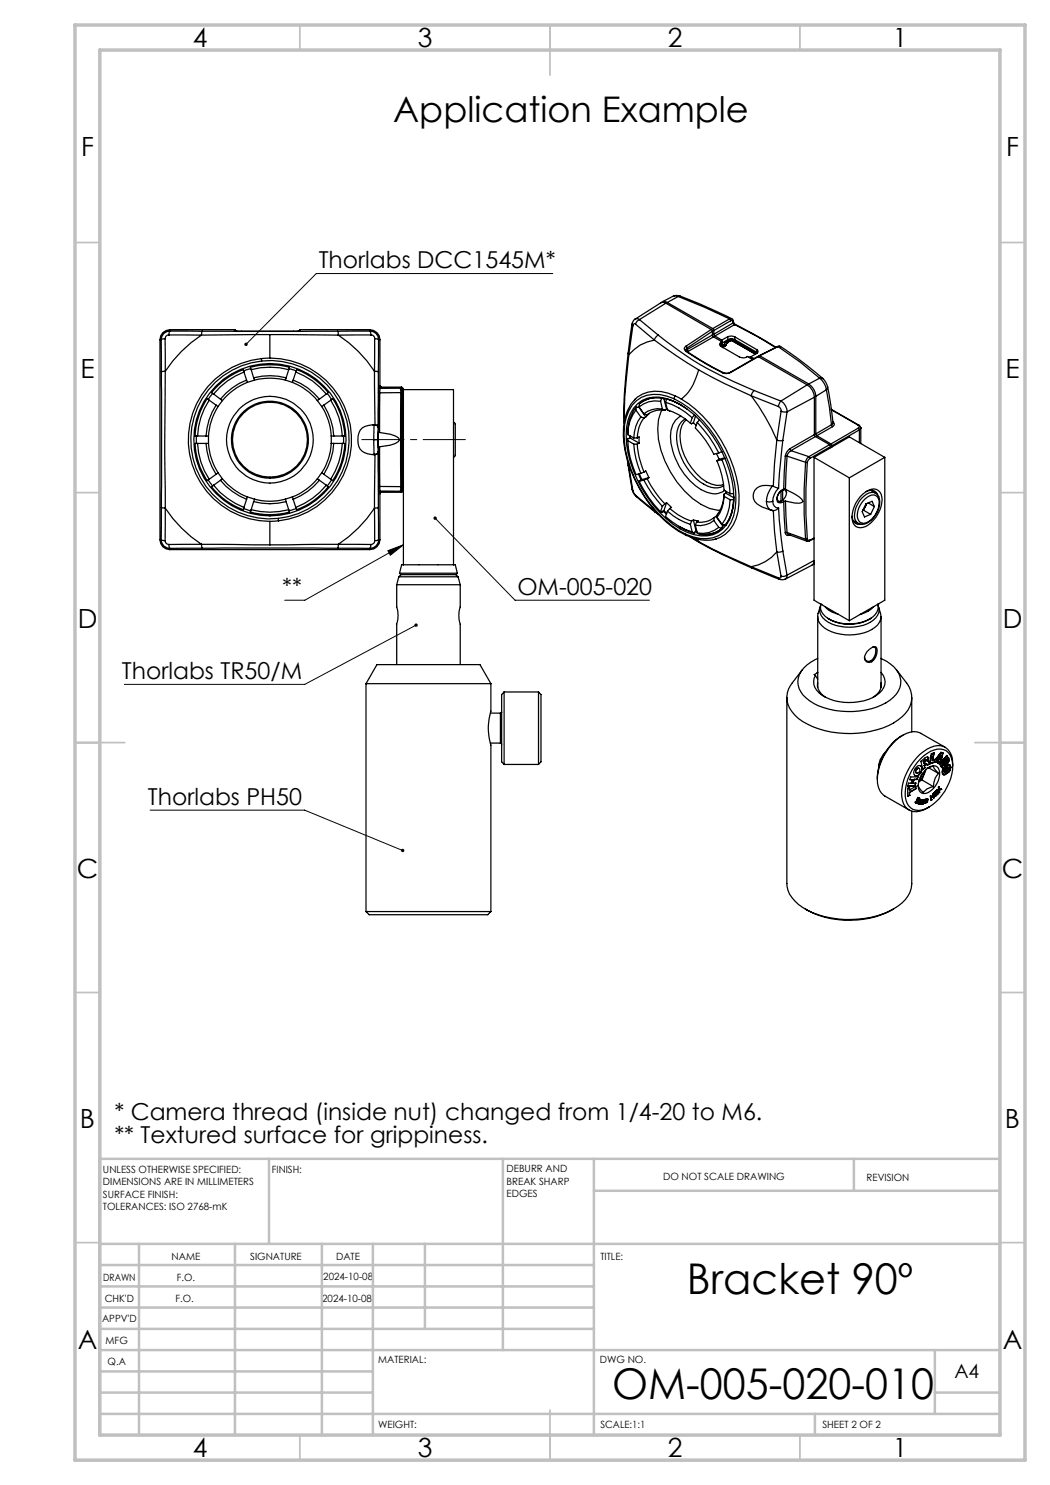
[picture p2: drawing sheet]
<svg xmlns="http://www.w3.org/2000/svg" width="210mm" height="297mm" viewBox="0 0 210 297" stroke-linecap="round" stroke-linejoin="round" font-family="sans-serif">
<g fill="none" stroke="#000" stroke-width=".25">
<path d="M134.7 59.2l.9 .1M135.6 59.3l.4-.1 3.9 1.6 6.4 2.9M135.6 59.3l5.3 2.2 5 2.3M135.6 59.3l-2.1 1.2M136 59.2l-1-.1-2.5 1.3M32 67.9h.2M32 67.9v40M32.2 67.9l.1 6.5M32.3 74.4v27.1M33 67.7l.1 6.6M33 67.7l-.8 .2M33.1 74.3l-.2 13.7 .2 13.6"/>
<path d="M33.1 74.3l-.8 .1M33.8 67h6.5M33.8 67l-.6 .2-.2 .5M34 66.2h6.4M34 66.2l-.2 .8M34 66.2a1.69 1.69 0 0 0-1.8 1.7M34 65.9a1.99 1.99 0 0 0-2 2M34 65.9v.3M34 65.9h12.8M40.3 67a25.2 25.2 0 0 0-7.2 7.3M40.4 66.2l-.1 .8M40.4 66.2h27.1"/>
<path d="M42.5 78.7l-.9 1.2M42.7 78.8l1.4 1M44.1 79.8l.4 .3M46.8 65.9a.89 .89 0 0 0 1 .3h11.3a.92 .92 0 0 0 1-.3M46.8 65.9l.3 .1M46.8 65.9h.1M47.1 66l.2 .3M48.8 74.4a14.5 14.5 0 0 0-6.1 4.4M48.8 74.4l-.2-.5a14.8 14.8 0 0 0-6.3 4.6l.4 .3M48.8 74.4l.5 1.6M49.3 76a12.3 12.3 0 0 0-5.2 3.8M49.3 76l.2 .5"/>
<path d="M49.5 76.5a12.8 12.8 0 0 0-5 3.6M50.2 73.7l-1.5 .5M50.2 73.9a14.5 14.5 0 0 1 7.5 0M50.2 73.9l-.1-.5a15.8 15.8 0 0 1 7.8 0l-.2 .5M50.2 73.9l.5 1.7M50.7 75.6a12.7 12.7 0 0 1 6.5 0M50.7 75.6l.2 .4M50.9 76a12.5 12.5 0 0 1 6.2 0M50.9 76l-1.4 .5M52.3 71.7v.5M52.3 71.7a16.3 16.3 0 0 0-14.6 17.1 16.3 16.3 0 0 0 16.3 15.5M52.3 72.2a15.8 15.8 0 0 1 17.4 14.1 15.8 15.8 0 0 1-14.1 17.4"/>
<path d="M52.3 72.2a15.8 15.8 0 0 0-14.1 17.4 15.8 15.8 0 0 0 17.4 14.1M54 71.6a16.3 16.3 0 0 1 16.3 15.5 16.3 16.3 0 0 1-14.6 17.1M54 71.6l-1.7 .1M54 66.9v4.7M54 66.9l13.7 .1M54 66.9l-13.7 .1M57.1 76l1.4 .5M57.2 75.6l-.1 .4M57.7 73.9l-.5 1.7M57.8 73.7l1.4 .5M58.5 76.5a12.8 12.8 0 0 1 5 3.6M58.6 76a12.2 12.2 0 0 1 5.3 3.8"/>
<path d="M58.6 76l-.1 .5M59.2 74.4a14.3 14.3 0 0 1 6.1 4.4M59.2 74.4l.1-.5a14.9 14.9 0 0 1 6.4 4.6l-.4 .3M59.2 74.4l-.6 1.6M59.9 66l-.2 .3M60.1 65.9l-.2 .1M60.1 65.9h13.9M63.9 79.8l-.4 .3M65.3 78.8l-1.4 1M65.4 78.7l.9 1.2M67.5 66.2l.2 .8M67.7 67a25.2 25.2 0 0 1 7.2 7.3"/>
<path d="M74 66.2h-6.5M74 66.2l.2 .8M74 66.2a1.69 1.69 0 0 1 1.7 1.7M74 65.9a2.05 2.05 0 0 1 2 2M74 65.9v.3M74.2 67h-6.5M74.2 67l.4 .1 .3 .6M74.9 74.3l.1 10.7M74.9 74.3l.8 .1M74.9 67.7v6.6M74.9 67.7l.8 .2M75.7 74.4l-.1 11.1"/>
<path d="M75.7 67.9v6.5M75.7 78.6v7.9h.2M75.7 78.6h.3M75.7 67.9h.3M75.7 77.4v1.2M75.7 77.4l.4 .3M76 78.6l-.1 7.9M76 77.1l.3 .3M76 67.9v9.2M76 77.1l-.3 .3M76.1 77.7l-.1 .9M76.3 77.4l-.2 .3"/>
<path d="M76.3 77.4h4M80.1 77.6l.1 .9M80.1 77.6l.3 .3M80.1 77.6l-4 .1M80.2 78.5v18.8M80.2 78.5l.2 .1M80.2 78.5l-4.2 .1M80.3 77.4l.3 .3M80.3 77.4l-.2 .2M80.4 78.6v18.7M80.4 77.9v.7M80.6 77.7l-.1 8.7 .1 11.7"/>
<path d="M80.6 77.7l-.2 .2M125.6 70.7l-.7 8-.1 5.9M125.8 70.9a82.2 82.2 0 0 0-.9 13.3M126.4 64.8l-.8 5.8 .2 .3M126.4 64.8l.2 .4M126.6 65.2l-.8 5.7M127.1 79.8l-.1 .1M127.1 64.8h-.3l-.2 .4M127.1 64.8l3.8 3.2M127.9 63.9a.96 .96 0 0 0-1.1 0 .96 .96 0 0 0-.4 .9M127.9 63.9l-.5 .4-.3 .5M127.9 63.9l3.8 3.1"/>
<path d="M130.9 68a93.6 93.6 0 0 0 8.8 6M130.9 68a8.2 8.2 0 0 0-5.1 2.9M131.7 67a68.6 68.6 0 0 0 19.1 11.1M131.7 67l-.5 .4-.3 .6M132.3 60.5l.1-.1a.93 .93 0 0 1 1.1 .1M132.4 79.6l.9 .3M132.4 79.6a5.5 5.5 0 0 0-4.5 1.1M132.4 79.6h.1M132.4 79.6a5.6 5.6 0 0 0-4.5 1.2l-.1 .6M132.4 79.6l-.3 .7M132.8 79.8l.5 2M133.2 60.6l-.6-.1h-.4l-5.2 3.3"/>
<path d="M133.2 60.6l-5.3 3.3M133.2 60.6l9 5.3M133.3 79.8l2.1 .8 2 1.2M133.3 79.8l-.2 .7M133.3 79.8h.1M133.4 79.8l1.4 .5 1.4 .7M133.4 79.8h.1M133.5 60.5l9.1 5.2M134.8 79.8a23.6 23.6 0 0 1 11 13 15.7 15.7 0 0 1 .4 11.7 5.7 5.7 0 0 1-6.2 3.2l-2.8-.8M134.8 79.8a7 7 0 0 0-7.5 .3 9.5 9.5 0 0 0-2.5 8.1 25.4 25.4 0 0 0 10.9 17.9l1.5 .8M135.1 79.2l-.3 .6M135.1 79.2l1.2 .6"/>
<path d="M135.1 79.2a7 7 0 0 0-8.2 .8M136.3 79.8a25.7 25.7 0 0 1 11.5 19.3 10.2 10.2 0 0 1-1.9 6.9l-.8 .9-1.1 .6-1.1 .4M137.2 70.3l4.7 2.9 2.6 1.3M137.2 70.3h.1M137.2 69.2l-.4 .5 .4 .6M137.2 69.2l.2 .4M137.3 70.3l3.2 2 4.1 2.2M137.4 69.6l-.2 .4 .1 .3M137.4 69.9l.3 .4M137.4 69.9l-.2 .2M137.4 69.6v.3M137.7 70.3l-.2 .1"/>
<path d="M139.7 74l-.3 1.1a9.6 9.6 0 0 1-3.1 4.7M139.7 74l5.2 2.7 5.3 2.5M142.2 65.9l.3 .3M142.2 65.9l-5 3.3M142.5 67l.2 .4M142.5 66.2v.8M142.5 66.2l-5.1 3.4M142.5 67l-5.1 2.9M142.6 65.7l.2 .4M142.7 67.4l1.7 1M142.7 67.4l-5 2.9M142.8 66.8l.2 .4"/>
<path d="M142.8 66.1v.7M143 67.2l1.4 .8M144.2 68.5l-.3 .4 .3 .4 3.7 2.1 .9 .2 .7-.3 1 .6M144.4 68v.3M144.4 69.2l-.1 .1M144.4 68.4v.6l-.2 .1v-.6M144.4 68.4l-.2 .1M144.6 74.5h-.1M144.6 69.4v.1M144.6 69.4l-.1 .1M144.6 69.4h.1M144.8 69l-.4 .2"/>
<path d="M144.9 68.9l-.1 .1M145.1 69.1l-.5 .3M145.1 69.2l-.5 .2M145.1 69.1v.1M145.1 68.4l-.2 .2M145.3 68.9l-.2 .2M145.3 68.9l-.2 .3M145.3 68.9h.1M145.3 68.6v.3M145.3 68.7v.2M145.3 68.6v.1M145.4 68.5l-.1 .1"/>
<path d="M145.4 68.5l-.1 .2M145.4 68.5h.1M145.6 67.9a1.5 1.5 0 0 1 1.4 0M145.6 67.3a1.65 1.65 0 0 1 1.4 .1M145.6 67.9l-1.2 .7M145.6 67.3l-1.2 .7M145.6 67.3v.6M145.8 68l.2-.1 .8 .1M145.8 68l-.7 .4-.3 .6M145.8 68l.5-.1 .5 .1M145.9 63.8l.2 .4M145.9 63.8l-3.3 1.9"/>
<path d="M146 74.5a1.72 1.72 0 0 1-1.4 0M146 68.2h.5M146 74.5h.2M146 68.2l-.6 .3M146 68.2h.1M146.1 64.2l.3-.1 .2 .2M146.1 64.2l-3.3 1.9M146.2 74.5a1.87 1.87 0 0 1-1.7 0M146.3 63.7l.3 .4M146.3 63.7l-.4 .1M146.5 68.2l4.4 2.5M146.5 68.2h.1"/>
<path d="M146.5 64l.1 .3M146.6 64.3v.3M146.6 64.6l.2 .4M146.6 64.6l-3.8 2.2M146.6 64.6h.1M146.6 64.2l.1 .4M146.6 64.2v.1M146.7 64.6l.2 .3M146.7 64.6h.1M146.7 64.6l.2 .2M146.8 68l4.4 2.6M146.8 65l-3.8 2.2"/>
<path d="M146.9 64.9v-.1l3.8 2 4.5 2.7M146.9 64.9l-.1 .1M146.9 64.9l5 2.7 3.2 1.9M147 67.9l4.3 2.5M147 67.4l4.3 2.5M147 67.4v.5M150.1 71.4h-.4M150.1 71.6h.1M150.1 71.4v.3M150.1 71.4l.7 .3M150.2 79.2a42.5 42.5 0 0 1 5.2 8.8M150.2 79.2l5.5 2.1"/>
<path d="M150.8 78.1l-.6 1.1M150.8 78.1l5.4 2.1M150.9 70.7l.1 .2M150.9 70.7h.1M151.2 70.6l.1 .1M151.3 70.4l.2 .2M151.3 69.9a.41 .41 0 0 1 .3 .4 .41 .41 0 0 1-.3 .4M151.3 70.7l-1.2 .7M151.3 69.9v.5M151.5 71.3h.2M151.5 71.3l-5.5 3.2M151.7 71.3l-5.5 3.2"/>
<path d="M151.7 71.3l9.7 5.7M151.9 71.2l-.2 .2M151.9 71.2l9.8 5.6M155.5 69.3l.3-.1 .3 .1M155.5 69.3h.1M155.5 69.3l-3.7 1.9M155.6 69.3l.3-.1a56.5 56.5 0 0 1 9 6.9l.6 1.3M155.6 69.3l4.4 3.1 3.9 3.2M155.6 69.3l-3.7 1.9M161.4 77a3.1 3.1 0 0 1 1.5 2.4M161.4 77l-5.2 3.2M161.7 76.8a3.2 3.2 0 0 1 1.5 2.5"/>
<path d="M162.9 79.4l-5.5 3M162.9 79.4v7.5M163.2 79.3v7.5M163.9 75.6l.3 .2a3.7 3.7 0 0 1 1.1 2.2M163.9 75.6l.7 .2M163.9 75.6l-2.2 1.2M165.3 78l1 6.9M165.3 78l-2.1 1.3M165.5 77.4l1.1 7.2M165.5 77.4l-.2 .6M39.3 87.2v1.5M39.5 88.7a13.9 13.9 0 0 0 2.3 7.1"/>
<path d="M41.2 88.7a12.6 12.6 0 0 0 2 6.2M41.6 96l.9 1.2M41.7 88.7h-2.7a15 15 0 0 0 2.4 7.4l.4-.3M41.7 88.7a12.7 12.7 0 0 0 1.9 5.8M41.7 87.2v1.5M41.8 80a13.9 13.9 0 0 0-2.3 7.2M41.8 80l-.4-.3a15 15 0 0 0-2.4 7.5h2.7M41.8 80l1.4 1M42.7 97a15 15 0 0 0 6.1 4.5M42.7 97l-.4 .4a14.8 14.8 0 0 0 6.3 4.5l.2-.4M43.2 81a12.6 12.6 0 0 0-2 6.2M43.2 81l.4 .3"/>
<path d="M43.2 94.9l-1.4 .9M43.6 81.3a13 13 0 0 0-1.9 5.9M43.6 94.5l-.4 .4M43.6 94.5l.9 1.3M44.1 96.1a13.2 13.2 0 0 0 5.2 3.8M44.1 96.1l-1.4 .9M44.5 95.8a12.2 12.2 0 0 0 5 3.6M44.5 95.8l-.4 .3M44.5 80.1l-.9 1.2M49.3 99.9l-.5 1.6M49.5 99.4l-.2 .5M49.5 99.4l1.4 .4"/>
<path d="M50.9 99.8a11.5 11.5 0 0 0 6.2 0M50.9 99.8l-.2 .5M57.1 99.8l.1 .5M58.5 99.4l.1 .5M58.5 99.4l-1.4 .4M58.6 99.9l.6 1.6M63.5 95.8a12.2 12.2 0 0 1-5 3.6M63.5 95.8l.4 .3M63.5 80.1l.8 1.2M63.9 96.1a13 13 0 0 1-5.3 3.8M63.9 96.1l1.4 .9M64.3 81.3a12 12 0 0 1 2 5.9"/>
<path d="M64.3 94.5l.5 .4M64.3 94.5l-.8 1.3M64.8 81a13.1 13.1 0 0 1 1.9 6.2M64.8 94.9l1.3 .9M64.8 81l-.5 .3M65.3 97a14.8 14.8 0 0 1-6.1 4.5M65.3 97l.4 .4a14.9 14.9 0 0 1-6.4 4.5l-.1-.4M66.1 80a14.9 14.9 0 0 1 2.4 7.2M66.1 80l.4-.3a14.6 14.6 0 0 1 2.5 7.5h-2.7M66.1 80l-1.3 1M66.3 88.7h2.7a14.6 14.6 0 0 1-2.5 7.4l-.4-.3M66.3 88.7a11.7 11.7 0 0 1-2 5.8"/>
<path d="M66.3 87.2v1.5M66.3 96l-.9 1.2M66.7 88.7a13.1 13.1 0 0 1-1.9 6.2M68.5 88.7a14.9 14.9 0 0 1-2.4 7.1M68.7 87.2v1.5M74.6 90.9h1M74.6 85h1M74.8 87.9v3M74.8 87.9h.8M74.8 84.9l.2 .1M74.8 84.9l-.4 .1a2.58 2.58 0 0 0-2.8 2.9 2.62 2.62 0 0 0 2.7 3h.5M74.8 84.9v3"/>
<path d="M75 90.9h-.2M75 90.9l-.1 10.7M75 85l.5 .2 .1 .3M75.6 87.9v2.4M75.6 85.5v2.4M75.6 90.3l-.1 .4-.5 .2M75.6 90.3l.1 11.2M75.7 86.4v3.1M75.7 97.3v1.2M75.7 98.5l.3 .2M75.9 89.4h-.2v7.9M75.9 86.5l2.2 .4 1 .3 .7 .6-.1 .5-.6 .4-1 .3-2.2 .4"/>
<path d="M75.9 89.4l.1 7.9M76 97.3h-.3M76 97.3l.1 .9M76 97.3h4.2M76 98.7v9.2M76.1 98.2l-.4 .3M76.1 98.2h4M76.1 98.2l.2 .3M76.3 98.5l-.3 .2M76.3 98.5h4M80.1 98.2l.2 .3M80.2 97.3l-.1 .9"/>
<path d="M80.2 97.3h.2M80.4 97.3v.6M80.4 97.9l-.3 .3M80.4 97.9l.2 .2M80.5 90.9h.2M80.5 84.9h.2M80.6 98.1l-.3 .4M90.7 84.5l.4 .3v6.2l-.4 .4M125.5 92.2l.1 .8M125.6 88.1a18.6 18.6 0 0 0 1.6 6.8l1-.2M125.6 86.9l1.2 .7M125.6 88.1l1.2 .7"/>
<path d="M125.6 93l1 5.1M125.6 93l.2 .3M125.7 92.8l.1 .5M125.8 93.3l.8 4.8M125.9 87.1v.6M125.9 87.7h-.3v.4M126.1 87.6l1.7 1M126.1 87.2v.4M126.1 87.6l-.2 .1M126.4 97.9l.3 .8 .5 .6M126.6 98.1l.5 1M126.8 88.8a17.7 17.7 0 0 0 1.4 5.9"/>
<path d="M126.8 87.6h.7M126.8 88.8h.7M126.9 80a9.2 9.2 0 0 0-2.2 7.2 25.6 25.6 0 0 0 11 19.1 9.2 9.2 0 0 0 7.3 1.5M127.1 99.1l4 3.3M127.1 99.1l3.8 3.1M127.2 82a7.7 7.7 0 0 0-1.6 4.9M127.2 82l1 1.4M127.2 81.4a8.3 8.3 0 0 0-1.6 5.5M127.2 81.4l.4 .1M127.2 81.4v.6M127.5 80.8a6.4 6.4 0 0 1 7.1-.6 21.9 21.9 0 0 1 10.7 12.3 16.6 16.6 0 0 1 1.1 10 5.7 5.7 0 0 1-7.6 4.4 16.5 16.5 0 0 1-8.2-5.9 23.6 23.6 0 0 1-5.4-13.9 8.5 8.5 0 0 1 2.3-6.3zM127.5 88.8a16 16 0 0 0 1.3 5.6"/>
<path d="M127.5 87.6l.3-.2v1.2M127.7 94.8l.5 1.2M127.8 81.4l1.4 2M127.8 81.4l-.2 .1M127.8 81.3l-.2 .2M127.8 96.3a24.6 24.6 0 0 0 4.3 6.1M127.8 88.6l-.3 .2M127.8 81.4l1 1.4M127.8 94.8l.6 1.1M127.9 96.1h.1M127.9 96.1l-.1 .2M128.2 83.4a7.1 7.1 0 0 0-1.4 4.2"/>
<path d="M128.2 83.4l.6 .2M128.2 96l-.3 .1M128.4 95.9l-.2 .1M128.6 80.2h.1M128.8 96a23.5 23.5 0 0 0 3.7 5.3M128.8 82.8l.6 .2M128.8 96l-1 .3M128.8 83.6a6.4 6.4 0 0 0-1.3 4M128.8 94.4l.4-.2 .6 1.3M128.8 94.4l-.6 .3M129.2 83.4l-.4 .2M129.4 95.7a20.9 20.9 0 0 0 3.6 5"/>
<path d="M129.4 83l.4-.2-.6 .6M129.4 95.7l-.6 .3M129.8 95.5l-.4 .2M129.8 95.5l-1.4 .4M132.1 80.3a5.2 5.2 0 0 0-4.3 1.1M132.1 80.3l.4 1.5M132.4 82a8.3 8.3 0 0 0-.7 5.9 19.8 19.8 0 0 0 8.5 13l1.7 .8 2.1 .4M132.5 81.8a4.8 4.8 0 0 0-3.7 1M132.5 81.8l.5 .3M133 82.1a4.5 4.5 0 0 0-3.6 .9M133.1 80.5a13.2 13.2 0 0 1 5.3 3M133.1 80.5l.4 1.5"/>
<path d="M133.3 81.8l-.3 .3M133.3 81.8l.2 .1M133.5 82a12.2 12.2 0 0 1 4.6 2.6M133.5 82l.4 .2M136.2 83.3a3.4 3.4 0 0 0-2 2.8 12.9 12.9 0 0 0 7.2 12.4 3.5 3.5 0 0 0 3.5-.4M137.1 83.8a3.8 3.8 0 0 0-1.8 4 11.9 11.9 0 0 0 6.2 9.4 3.6 3.6 0 0 0 3.2 0M137.3 84a3.6 3.6 0 0 0-1.3 3.2 11.7 11.7 0 0 0 5.3 9.2 3.7 3.7 0 0 0 3.4 .5M138.4 83.5l-.3 1.1M138.7 84.6l-.4 .2-.2-.2M138.7 84.6l.5 .5M138.9 83l-.5 .5M139.1 83.2l-.4 1.4"/>
<path d="M139.5 84.5a24.6 24.6 0 0 1 4.3 6.1M139.5 84.5l-.4 1.1a20.8 20.8 0 0 1 3.7 5.2l1-.2M139.9 84l-.4 .5M143.3 90.7l.5 1.2M143.4 92.2a17.7 17.7 0 0 1 1.4 5.8l1.2 .7M143.8 91.9l-.4 .3M144.4 91.9a20.8 20.8 0 0 1 1.6 6.8M144.4 90.3l-.6 .3M144.4 91.9l-1 .3M144.8 98.8a7.3 7.3 0 0 1-1.3 4.1l-.1 .6M144.8 99.3a7.1 7.1 0 0 1-1.4 4.2M144.8 99.3l1.2 .6"/>
<path d="M144.8 98.8v.5M144.9 91.6l-1.1 .3M145 91.6l-.6 .3M145.2 98.2v.4M145.2 98.6l-.4 .2M145.2 98.6l1.6 1M146 99.9h.7a8.4 8.4 0 0 1-1.7 5.2M146 99.9a8.3 8.3 0 0 1-1.6 4.9M146 98.7h.7M146.8 99.9a8.7 8.7 0 0 1-1.8 5.2M146.8 99.3v.4M154.4 97.2l.3 .1"/>
<path d="M154.4 97.2a3.2 3.2 0 0 0-3.4 .9 2.07 2.07 0 0 0 .9 3l2.4 1M154.4 97.2a5.2 5.2 0 0 0-1.1 3.1M154.7 97.3l1 .3M155.4 88l-.5 4.7-.2 4.6M155.4 88l.6 .2 .6-.1M155.7 81.3l.4 .4 .1 .6M155.7 97.6a3.9 3.9 0 0 0-1.1 2.6M156.2 80.2l-.5 1.1M156.2 80.2a2.44 2.44 0 0 1 1.2 2.2M156.2 82.3l1.2 .1M156.2 98.1v2.2l-.5-.1a1.58 1.58 0 0 1 .5-2.1zM156.2 82.3l-.8 5.7"/>
<path d="M156.5 98a.58 .58 0 0 1 .8 .6 2.27 2.27 0 0 1-.8 1.5zM156.6 88.1l-.9 9.5M156.6 97.9l.1 .1M156.7 97.8a1.98 1.98 0 0 0-1.1 2.6l.4 .2 .7-.3M156.7 97.8l.4 .1M157.1 91.2l-.4 6.6M157.1 91.2h.3M157.1 97.9l1.9 .9a2.29 2.29 0 0 1 1.5 1.4l-.1 .3-.5 .1h-.9l-1.9-.4M157.1 97.9l.2 .7M157.4 91.2l-.3 6.7M157.4 82.4l-.8 5.7M157.4 91.2l3.7 1.3"/>
<path d="M158 89.7a2.25 2.25 0 0 0-.9 1.5M158 89.7l.2 .4M158.2 90.1l-.5 .5-.3 .6M158.2 90.1l3.6 1.2M161.1 92.5l-.3 5.3v5.1l.3 4.9M161.1 92.5h.4M161.5 92.5l-.3 5.3v5l.3 5M161.8 91.3l-.5 .5-.2 .7M161.8 91.3l.2 .4M162 91.7l-.5 .8M162.8 91.5v28.5l7.1 4.1M162.8 91.5l7.1 4.1"/>
<path d="M162.8 91.5l7.1-4.1 7.1 4.1M162.9 86.9l.2 .4M162.9 86.9l-4.9 2.8M163.1 87.3l2.8 1.6M163.1 87.3l-4.9 2.8M163.2 86.8l.2 .3M163.4 87.1l2.8 1.7M165.9 88.9l.2 .4M165.9 88.9l-4.1 2.4M166.1 89.3v.3M166.1 89.3l-4.1 2.4M166.2 88.8l.2 .3"/>
<path d="M166.3 81.9l5.5 3.2M166.3 81.9l5.4 3.2M166.3 84.9l.2 .4M166.3 84.9l-3.1 1.9M166.4 89.1v.3M166.5 85.3l-3.1 1.8M166.5 84.3a.52 .52 0 0 1 .3 .8l-.3 .2M166.6 84.6l-.3 .3M166.6 84.5v.1M169.9 95.6v28.5M171.7 85.6l.2 .4M171.7 85.1l.2 .2-.2 .3"/>
<path d="M171.7 85.1h.1M171.7 85.6l-5.5 3.2M171.8 85.1l.4 .5M171.9 86l-5.5 3.1M171.9 86v2.5M172 99.3a3.5 3.5 0 0 1 3.2-1.4 2.24 2.24 0 0 1 1.2 2.7 6.2 6.2 0 0 1-3.8 4.9 1.59 1.59 0 0 1-2.1-1.5 6.1 6.1 0 0 1 1.5-4.7zM172.1 85.5l.1 .1M172.2 85.6l-.3 .4M172.2 85.6v3.1M172.9 99.9a1.74 1.74 0 0 1 2.5-.6 3.2 3.2 0 0 1-.4 3.7 2.78 2.78 0 0 1-2.7 1.6 1.89 1.89 0 0 1-.7-2.5 5.1 5.1 0 0 1 1.3-2.2zM173.2 98.3a1.53 1.53 0 0 1 2.3 .7M174.1 98.1l1 .5"/>
<path d="M175.1 98.6l.1 .1a2.85 2.85 0 0 1 .3 3.5 3.7 3.7 0 0 1-3.5 2.6l-.4-.1M175.1 98.6a2.52 2.52 0 0 0-2.8 1.1l-.4 .5a4.8 4.8 0 0 0-.9 3.7l.6 .8M177 91.5l-7.1 4.1M177 91.5v28.5l-7.1 4.1M32 107.9a1.93 1.93 0 0 0 2 2M32 107.9h.2M32.2 107.9l.8 .2M32.2 107.9a1.69 1.69 0 0 0 1.8 1.8M32.3 101.5l.8 .1M32.3 101.5l-.1 6.4M33 108.1l.2 .6 .6 .2M33.1 101.6a25.2 25.2 0 0 0 7.2 7.3"/>
<path d="M33.1 101.6l-.1 6.5M33.8 108.9l.2 .8M34 109.9h40M34 109.7v.2M40.3 108.9l13.7 .1M40.3 108.9h-6.5M40.3 108.9l.1 .7M40.4 109.6h27.1M40.4 109.6l-6.4 .1M48.7 101.7l1.5 .5M50.2 101.9a14.5 14.5 0 0 0 7.5 0M50.2 101.9l-.1 .5a14.8 14.8 0 0 0 7.8 0l-.2-.5"/>
<path d="M50.7 100.3a12.7 12.7 0 0 0 6.5 0M50.7 100.3l-.5 1.6M54 104.3v4.7M55.6 103.7l.1 .5M55.7 104.2l-1.7 .1M57.2 100.3l.5 1.6M59.2 101.7l-1.4 .5M67.5 109.6l6.5 .1M67.7 108.9l-13.7 .1M67.7 108.9h6.5M67.7 108.9l-.2 .7M74 109.7v.2"/>
<path d="M74.2 108.9l-.2 .8M74.9 101.6a25.2 25.2 0 0 1-7.2 7.3M74.9 101.6v6.5M74.9 108.1l-.2 .6-.5 .2M75.7 101.5v6.4M75.7 101.5l-.8 .1M75.7 107.9l-.8 .2M75.7 107.9a1.69 1.69 0 0 1-1.7 1.8M75.7 107.9h.3M76 107.9a1.99 1.99 0 0 1-2 2M79.3 116.9h12.7M79.3 116.9v4.5a5.4 5.4 0 0 1 0 3.4v8.1"/>
<path d="M79.8 115.4h11.8M79.8 115.4l-.5 1.5M79.9 114.6h11.6M79.9 114.6l.3 .3M80.2 114.9h11M80.2 114.9l-.4 .5M80.7 113h-.4l-.4 1.6M80.7 113h10M80.7 113v-35.1h10v35.1M90.7 113h.4l.4 1.6M91.2 114.9l.4 .5M91.5 114.6l-.3 .3"/>
<path d="M91.6 115.4l.4 1.5M92 116.9v4.5a5.4 5.4 0 0 0 0 3.4v8.1M130.9 102.2l.2 .2M130.9 102.2l.4 .3M131.1 102.4l.6 .5M132.1 102.4l.3 .1M132.4 102.5h.1M132.5 101.3l-.4 1.1M132.6 102.2l.7 .6M132.6 102.2l-.2 .3M132.8 102.1l.5 .6M132.8 102.1l-.2 .1"/>
<path d="M133 100.7l-.5 .6M133.3 100.5l1 1-.4 .2M133.3 100.5l-.3 .2M133.3 100.5l-.5 1.6M133.5 102.2a12.2 12.2 0 0 0 4.6 2.7M133.5 102.2l-.4 1.1a13.9 13.9 0 0 0 5.3 3.1M133.9 101.7a12.3 12.3 0 0 0 4.4 2.5M133.9 101.7l-.4 .5M135.8 105.3l.3 .2M136.4 105.6l2.5 1M137.2 106.9l.2 .2M137.9 107.3l4.6 2.6 7.9 3.7"/>
<path d="M138.1 104.9l.3 1.5M138.3 104.2l-.2 .7M138.4 107.5l1.3 .8M138.4 106.4l.5 .2M138.7 104l1 .2-.4 .2M138.7 104l-.4 .2M138.7 104l.5 2.2M138.9 106.6h.1M139.1 106.3l.3 .1M139.1 106.3l-.2 .3M139.1 105.1l.4 1.5M139.2 106.2h.1"/>
<path d="M139.2 106.2l-.1 .1M139.3 104.4l-.2 .7M139.5 107.8l.2 .5M139.7 108.3l5.2 2.6 5.3 2.4M142.8 104.1a4.7 4.7 0 0 1-3.7 1M142.8 104.1l1 1.4M142.8 103.5a4.5 4.5 0 0 1-3.5 .9M142.8 103.5v.6M143.2 107.8h.1M143.2 103.3l-.4 .2M143.2 103.3l1.4 1.9M143.4 103.5l1 1.3"/>
<path d="M143.4 103l-.2 .3M143.6 106.2h.1M143.8 105.5a5.2 5.2 0 0 1-4.3 1.1M143.8 105.5l.6 .2M144.4 105.7a5.4 5.4 0 0 1-4.5 1.2l-.4-.3M144.4 104.8l.6 .3M144.4 105.7a5.7 5.7 0 0 1-4.5 1.2M144.4 105.7h.1M144.8 105l-.3 .3-.1 .4M145 105.1h.1M150.2 113.3l.3 .3 5.4 2.2M150.2 113.3l5.5 2.3"/>
<path d="M153.3 100.3a1.65 1.65 0 0 0 1.1 1.8M154.3 102.1h.3M154.3 102.1h.1M154.4 102.1h.3M154.6 100.2a1.17 1.17 0 0 0 1.1 1.4M154.6 100.2l-.8 .2-.5-.1M154.7 102.1l.2 4.2 .5 4.1M155.4 110.4a8.5 8.5 0 0 1-5.2 2.9M155.4 110.4l.8 4.8M155.7 115.6l.2 .2M155.7 101.6l.2 2.5 .7 6.1M155.7 101.6l-.5 .4-.5 .1"/>
<path d="M156.2 100.3h-.7M156.2 115.2l-.1 .4h-.4M156.2 100.1h.3M156.6 110.2l-.6 .2h-.6M156.6 110.2l.8 4.8M156.7 100.3l.4 6.3M157.1 106.6l.3 .5 .6-.1M157.1 100.2l.3 6.3M157.1 100.2l-.4 .1M157.4 115a.98 .98 0 0 1-.5 .9 .98 .98 0 0 1-1-.1M157.4 106.5l-.3 .1M157.4 115l-.6 .3-.6-.1"/>
<path d="M157.4 106.5l.1 .2 .3 .2M157.4 106.5l3.7 1.3M157.7 106.9l3.7 1.3M158 106.9h-.2M161.1 107.8l.3 .4M161.5 107.8l.1 .3 .4-.1M161.5 107.8h-.4M161.9 108.2h-.5M162 108l-.1 .2M162.4 113l-5.4 2.8M162.8 112.8l-.2 .1M162.8 112.4l-.4 .6"/>
<path d="M162.8 107.7l-.9 .5M162.8 112.1l-5.4 2.9M162.8 107.6l-.8 .4M170.4 103.3a1.53 1.53 0 0 0 1.7 1.6M170.6 104.1l1 .6M172.7 102.1h-.2M172.7 102.1l1.4 .8M173.1 101.3l-.5 .6M173.1 101.3l-.4 .8M173.2 100.7l-.1 .6M173.4 100.7l-.3 .6M173.6 100.6l1.3 .7"/>
<path d="M174.9 101.3l-.5-1-1.2 .5-.8 1.5 .5 1.1 1.2-.5M174.9 101.3l-.8 1.6M73.2 136.7l2.2-3.8h20.6l2.2 3.8M73.2 136.7h25M73.2 136.7v45.6M98.2 136.7v5.5a11.2 11.2 0 0 0 0 6.8v33.3M100.8 138.4v14.5M100.8 138.4l-.5 .5v13.5l.5 .5M100.8 138.4h6.9M107.7 138.4v14.5M107.7 138.4l.5 .5v13.5l-.5 .5M157.4 139.5v37.2a6.6 6.6 0 0 0 4.1 5.4 19.7 19.7 0 0 0 17.2-.3"/>
<path d="M160.5 133.9a11.9 11.9 0 0 0-3 4.6 5.1 5.1 0 0 0 2.2 5.2 18.6 18.6 0 0 0 15.7 2.2 9.9 9.9 0 0 0 6.6-4.7 4.6 4.6 0 0 0-.7-4.6l-2-2.7M163.1 135.1l.4 .7M163.4 134.6l-.6 .3 .3 .2M163.5 131.7a5.8 5.8 0 0 0-3.9 4.6 5.2 5.2 0 0 0 3.2 4.4 15.9 15.9 0 0 0 15.2-.7 4.1 4.1 0 0 0 .2-7.1l-2-1.2M163.5 136.6a2.68 2.68 0 0 0 1.6 2.8M163.5 123.3v14.2M163.5 134.5l-.1 .1M163.5 134.6h-.1M164 121.4a3.1 3.1 0 0 0 1.6 4.6 9.6 9.6 0 0 0 9.4-.5 2.52 2.52 0 0 0 1.1-2.8l-.4-1.3M164.1 121.1a2.57 2.57 0 0 0 1.6 3.4 9.1 9.1 0 0 0 9-.5 2.27 2.27 0 0 0 .9-2.9M164.2 120.9h.1M164.2 120.9a2.53 2.53 0 0 0 1.4 2.8 8.8 8.8 0 0 0 9-.3 2.43 2.43 0 0 0 .9-2.5"/>
<path d="M165 121.3a4.4 4.4 0 0 0 2.7 1.6M165.5 123.6a8.4 8.4 0 0 0 8.7 0M173.4 130.4a2.18 2.18 0 0 1 1.8-1 2.23 2.23 0 0 1-1.4 3.1 .98 .98 0 0 1-.8-1.5zM174.6 129.4h.1a.87 .87 0 0 1 .4 1.2l-.2 .7a1.14 1.14 0 0 1-1.8 .7l-.2-.6M174.7 121.3v.1a5.2 5.2 0 0 1-2.7 1.5M175.5 120.9h.1M176.2 134.5a2.7 2.7 0 0 1-.3 4.1 9.9 9.9 0 0 1-8.1 1.7 6.7 6.7 0 0 1-4.9-2.9 2.55 2.55 0 0 1 .2-2.3M176.2 136.6a2.81 2.81 0 0 1-1.6 2.8M176.2 123.3v14.2M182.4 139.5v6.9M98.1 142.6h2M98.1 148.6h2"/>
<path d="M100.1 148.6l.2 .3M100.1 142.6v6M100.3 142.4l-.2 .2M100.8 152.9h6.9M175.8 152.8l.1 .3M177.1 150.4a3.6 3.6 0 0 0-1.3 2.9M180.6 147a10.4 10.4 0 0 0-5.1 8.9M181.9 157.2h.1M181.9 158h.1M181.9 158.5h.1M181.9 159.1h.1M181.9 158v-.6l-.4 .3v1.6l.4-.2"/>
<path d="M181.9 158.5v.6M181.9 159.1l-.4 .1M182.5 155.9h.1M182.5 155.9l-.3 .7h-.5l-.2 .6h.4M182.6 156.6h.1M182.6 156.6h.6l-.2 .6M182.8 155.9h.1M182.8 155.9l-.2 .7M182.8 155.9h.6M183 157.2h.1M183 157.2h-1.1M183 155.1h.1"/>
<path d="M183.1 157.8h.1M183.2 157.8l-1.3 .7M183.2 157.8v-.5l-1.3 .7M183.3 153.9l-.2 .3 .2 .4M183.3 154.6h.1M183.3 153.9h.1M183.3 154.6v.1M183.4 155.9h.1M183.4 155.9l.2-.5h-1.5l-.1 .5h.5M183.4 159.9l.2 .2M183.4 153.2a.62 .62 0 0 1 .8 .1 .62 .62 0 0 1 .2 .8l-.5 .8a.63 .63 0 0 1-1.1-.1 1.73 1.73 0 0 1 .6-1.6zM183.4 159.9h.1"/>
<path d="M183.6 160v.1M183.6 159.6h.1M183.6 159.6l-.2 .3M183.6 159.6l.3 .2M183.6 157.1l.3 .6 .7 .8a2.87 2.87 0 0 1 2.1-1.2M183.8 153.7l-.2-.1-.3 .3M183.9 153.7l-.3-.1-.3 .3M183.9 153.7a.56 .56 0 0 1 0 .7 .56 .56 0 0 1-.6 .2M183.9 159.8h.1M183.9 159.7l-.3-.2-.3 .5h.1M183.9 159.7v.1M184.1 151.8a5 5 0 0 1 4.6-1.9 3 3 0 0 1 1.8 3.1 9.8 9.8 0 0 1-6.1 9 2.68 2.68 0 0 1-3.4-2.7 10.1 10.1 0 0 1 3.1-7.5z"/>
<path d="M184.1 154.6a1.02 1.02 0 0 1-1 .6M184.1 154.6h.1M184.1 153.2a1.01 1.01 0 0 1 0 1.4M184.2 160l.1 .1M184.4 156l-.7 .4M184.4 156l2.3 1.3M184.5 160l-.2 .1M184.5 160v.3M184.5 154.7l-.5 .8M184.7 152.3h.1M184.7 152.3v.3M184.7 152.6h.1"/>
<path d="M184.9 153.1h.1M184.9 153.1l.1 .4M185 153.5h.1M185 160h.1M185 160l-.2 .1M185 152l.2-.1v.2l-.5 .5M185 152h.1M185 152l-.3 .3M185 154.1l-.3 .9-.9 1.2M185.1 159.8l.1 .1M185.1 152.8h.1M185.1 152.8l-.2 .3"/>
<path d="M185.2 159.9l.2-.2 .2 .2M185.2 159.9l-.1-.1-.3 .3-.1-.1-.1 .8 .1-.1M185.2 153.9a1.62 1.62 0 0 1 2.4-.3 4 4 0 0 1-2.4 5.1 1.29 1.29 0 0 1-1.6-1.5 5 5 0 0 1 1.6-3.3zM185.2 151.9l-.2 .1M185.2 153.9l-.8 2.1M185.3 159.8l-.1 .2M185.3 159.8l.2 .1M185.3 152.8h-.2M185.3 159.8h.1M185.5 159.9l-.1 .6M185.5 152.2l.1-.1 .2 .3M185.5 152.2h.1"/>
<path d="M185.5 153.6l1.2-.4a2.37 2.37 0 0 0 1 1.5M185.5 159.7v.2M185.5 159.9h.1M185.6 151.4v.2M185.6 159.9l-.1 .5M185.6 151.6l-.1 .6M185.6 151.6l-.1-.2h-.3l-1 .9 .3 1.6 .5-.4M185.6 151.6h.1M185.7 152.2l.1 .2M185.7 153.6l2 1.1M185.8 152.4l.1 .2M185.8 152.4h.1"/>
<path d="M185.9 152.7l-.4 .4-.2-.4-.2 .1M185.9 152.6h.1M185.9 152.7h.1M185.9 152.6v.1M186 152.6h.1M186.1 159.1l.1 .4M186.2 159.1v.4M186.2 159.1l-.1 .1 .1 .8 .1-.1M186.2 159.5h.1M186.2 159.5l.1 .4M186.3 159.9h.1M186.3 150.8h.1"/>
<path d="M186.3 150.8l-.3 1.8M186.5 152h.1M186.5 152l.6-.2 1.1-1.3 .4 .1-.4 1.9M186.5 152l.3-1.4-.5 .1-.4 2M186.7 158.7l-.1 .4-.4 .4M186.7 159.2l-.5 .3M186.7 159.2v.4M186.7 158.7l.1 .8M186.7 150.7l-.2 1.4 .6-.2M186.7 150.7l-.4 .1M186.8 150.6l-.3 1.4M186.8 159.5l-.1 .1"/>
<path d="M186.8 159.5h.1M186.9 158.6l.1 .2M186.9 158.6h.1M187 158.8h.1M187 158.9h.1M187 158.9l.1 .2M187.1 151.9h.1M187.1 159.1h.1M187.3 152.4h.1M187.3 158.1h.1M187.3 158.1l-.5 .5 .3 .7 .5-.6M187.3 152.4l-1.4 .3"/>
<path d="M187.3 158.1l-.4 .5M187.4 152.2h.1M187.4 152.2l-.1 .2M187.4 152.2l.3 .1M187.4 158.4h.1M187.4 158.4l-.4 .5M187.4 158.4l-.4 .4M187.6 158.7h.1M187.6 158.7l-.5 .4M187.6 152.6l.4 .4a.65 .65 0 0 0 .7 .5M187.6 152.6v.1M187.6 152.7h.1"/>
<path d="M187.7 152.6l.5 .5M187.7 152.6l.5 .6M187.7 151.7h.1M187.7 152.3h.1M187.7 152.6h.1M187.7 152.3l-.1 .3M187.7 154.7a3.4 3.4 0 0 0-1 2.6M187.7 158h.1M187.7 158l-.4 .1M187.7 158v.6l.1-.2M187.7 152.2v.4M187.7 152.2l-.3-.1-.1 .2-1.3 .3"/>
<path d="M187.8 158h.1M187.8 158v.4M187.8 157.9h.1M187.8 158.4h.1M187.8 157.9v-.6l-.1 .6-.4 .2M187.8 157.9l.5-.1-.1 .1M187.9 151.9h.1M188 151.3h.1M188 151.3l-.3 .4M188 151.3l-.1 .5-.2-.1M188.1 151.1l-.2 .8-.3-.1zM188.1 151.1l-.2 .8"/>
<path d="M188.1 152.5h.1M188.2 157.9h.1M188.2 157.9l-.4 .1M188.2 150.6l.3 .1M188.2 150.6l-1.1 1.3M188.2 150.6h.1M188.2 153.1l.1 .2M188.2 153.2l.1 .1M188.2 153.1v.1M188.2 157.8v.1M188.3 153.3l.2 .2M188.3 153.3h.1"/>
<path d="M188.5 154.4l.2 .4M188.5 150.7h.1M188.5 152.7h.1M188.5 150.7l-.5 2M188.5 152.7l.1 .3M188.5 154.4h.1M188.6 150.6l-.5 1.9M188.6 153h.1M188.7 153.5l-.2 .7v.6l.1 .1h.4M188.7 153.5l-.2 .1M188.7 152.5l.2 .3-.2 .2h-.1M188.7 153.5h.1"/>
<path d="M188.7 152.5l-.2 .2M188.8 153l-.2 .1M188.8 153h.1M188.9 154.4h.1M188.9 154.3h.1M188.9 154.1v.2M188.9 153.4l-.3 .4-.1 .6M188.9 152.6l-.1-.3-.4 .4 .2 .4 .2-.1M188.9 152.6l-.1 .4M188.9 152.6h.1M188.9 154.1h.1M188.9 153.4h.1"/>
<path d="M189 154.9h-.3M189 154.9h.1M189 154.4h.1M189 152.1l.1 .2M189 152.1h.1M189.1 149.5l-4.9-2.8a3.4 3.4 0 0 0-3.6 .3 11 11 0 0 0-5.1 9.7 3.4 3.4 0 0 0 1.5 2.5l4.8 2.8M189.1 153.3v.5l-.2 .1a.28 .28 0 0 0-.1 .3 .28 .28 0 0 0 .2 .2M189.1 153.3h.1M189.1 153.3l-.2 .1M189.1 152.3l.1 .1M189.1 152.3h.1M189.1 153.8l-.2 .3"/>
<path d="M189.1 153.1h.1M189.1 153.7h.1M189.1 153.8l-.1 .5-.1-.2M189.1 153.8h.1M189.1 153.1v.6M189.2 152.9l-.1 .2M189.2 153.8l-.2 .6M189.2 151.9h.1M189.2 151.9l.1 .4h-.2M189.2 151.9l-.2 .2M189.2 152.9h.1M189.2 153.8h.1"/>
<path d="M189.3 152.4l-.2 .1M189.3 152.4h.1M189.3 151.2l.3 .6a.7 .7 0 0 1-.4 1 .66 .66 0 0 1-.7 .6l-.2-.1M189.3 151.2l-1.3 1.5M189.4 152.8l-.2 .1M189.4 152l-.2-.2-.3 .3 .2 .4 .2-.1M189.4 152l-.1 .4M189.4 152h.1M189.4 152.8h.1M189.5 154.1l-.2 .6-.3 .2M189.5 154.1h.1M189.5 154.1l-.1 .4-.4 .4"/>
<path d="M189.5 153.9h.1M189.6 154h.1M189.6 154.4h.1M189.6 154v.4M189.6 153.6l-.1 .3M189.6 153.1h.3M189.6 153.1l-.3 .2-.1 .5M189.6 153.1l.1-.1a.85 .85 0 0 1-.1 1.4M189.6 153.1h.1M189.6 153.6l.1 .2-.2 .1M189.6 153.6h.1M189.7 152.5l-.3 .3"/>
<path d="M189.7 151.7l.1 .4-.1 .4M189.7 151.7h.1M189.7 151.7l-.3-.6-1.2 1.4M189.7 152.4v.1M189.7 153.5l.1 .1M189.8 153.6l-.2 .4M189.8 153.6l-.1-.1h-.1a1.77 1.77 0 0 1-.8 1.4l-.2-.1-.1-.4M189.8 153.6h.1M189.9 153l.2 .5M190.1 153.5l-.2 .7-.4 .4v-.5M190.1 153.5v-.3a.51 .51 0 0 0-.7-.2 .51 .51 0 0 0-.2 .6l-.1 .1M190.1 153.5h.1"/>
<path d="M190.5 153.2a3.5 3.5 0 0 0-2.3-4 6.6 6.6 0 0 0-5.5 3.2 9.8 9.8 0 0 0-2.2 7.8 2.82 2.82 0 0 0 4.2 1.8l1.1-.6M182.4 162.2v14.5a6 6 0 0 1-3.7 5.1M183.1 160.3l.1 .2M183.1 160.3h.1M183.1 160.3l-.1 .1 .2 .2M183.2 160.6h.1M183.4 160.5l-.2 .1M183.4 160.5h.1M183.4 160a.29 .29 0 0 1-.2 .5M183.4 160h.1M183.6 160.3l-.2 .2M183.6 160.3h.1"/>
<path d="M183.6 160.7l.1 .1M183.6 160.7h.1M183.6 160.1v.2M183.6 160.1h.1M183.7 160.7v.1M183.9 160.2h.1M183.9 160.2l-.2 .6M183.9 160.2l-.2 .5M183.9 160.1l.3-.1 .1 .1M183.9 160.1h.1M183.9 160.1l-.3 .6M184.1 160.1l-.2 .1"/>
<path d="M184.1 160.1l-.2 .7 .3-.5M184.1 160.1h.1M184.2 160.2v.1M184.2 160.3h.1M184.2 160.3l-.2 .5M184.2 160.2h.1M184.3 160.2l-.1 .1M184.3 160.1h.1M184.3 160.8h.1M184.4 160.8h.1M184.4 160.1l-.1 .1M184.4 160.1v.7"/>
<path d="M184.5 160.1h.1M184.5 160.1l-.3 .1M184.5 160.3h.1M184.5 160.3l-.1 .5M184.7 160.7h.1M184.8 160.1h.1M184.8 160.1l-.1 .6M185.1 160l-.1 .6h.1M185.1 160.6h.1M185.2 160v.1M185.2 160h.1M185.2 160.1h.1"/>
<path d="M185.2 160.1l-.1 .5M185.5 160.4l-.1 .1M73.2 182.3h25M73.2 182.3l.6 .6h23.7l.7-.6M161 181.8a18.2 18.2 0 0 0 17.7 0"/>
<circle cx="54" cy="87.9" r="7.7"/>
<circle cx="54" cy="87.9" r="15.2"/>
<circle cx="54" cy="87.9" r="7.5"/>
<circle cx="54" cy="87.9" r="8.7"/>
</g>
<path d="M110.6 54.7h-47.3l-14.1 14.2M77.6 110.1l3.1-1.1-2.6 2.1zM80.7 109l-19.7 11h-4.1M87 103.6l16 16.4h26.9M83.2 125l-22.2 11.9h-36.1M30 162h30.9l19.6 8.1" fill="none" stroke="#000" stroke-width=".2"/>
<path d="M72.4 87.9h20.7" fill="none" stroke="#000" stroke-width=".2" stroke-dasharray="15.2 1.3 1.3 1.3" stroke-dashoffset="6.8"/>
<g fill="none" stroke="#c0c0c0" stroke-width=".35">
<path d="M60 5v5M110 5v10M160 5v5M15 48.5h5M200 48.5h5M15 98.5h5M200 98.5h5M15 148.5h10M195 148.5h10M15 198.5h5M200 198.5h5M15 248.5h5"/>
<path d="M200 248.5h5M60 287v5M110 282v10M160 287v5"/>
</g>
<g fill="none" stroke="#c0c0c0" stroke-width=".5">
<path d="M53.8 231.8v17M100.6 231.8v38.2M118.8 231.8v55.2M118.8 238.2h81.2M170.8 231.8v6.4M200 231.8h-180v55.2M20 248.8h180M20 257.3h98.8M20 253h98.8M27.8 248.8v38.2M47 248.8v38.2M64.4 248.8v38.2"/>
<path d="M74.6 248.8v38.2M85 248.8v17M20 265.8h98.8M20 261.5h98.8M20 278.5h54.6M20 274.3h54.6M20 270h180M187 278.5h13M187 270v12.8M20 282.8h180M163 282.8v4.2"/>
</g>
<path d="M15 5h190v287h-190zM20 10h180v277h-180z" fill="none" stroke="#c0c0c0" stroke-width=".7"/>
<path d="M49 68.6l-.1 .2 .1 .3 .2-.2-.2 .2a.34 .34 0 0 0 .4 0 .34 .34 0 0 0 .1-.5 .34 .34 0 0 0-.5 0zM80.2 169.9a.36 .36 0 0 0 .2 .5 .36 .36 0 0 0 .5-.2l-.4-.1 .4 .1a.36 .36 0 0 0-.2-.4 .36 .36 0 0 0-.5 .1zM82.9 124.8a.33 .33 0 0 0 .3 .5 .33 .33 0 0 0 .3-.4l-.3 .1 .3-.1-.1-.2zM86.8 103.4a.34 .34 0 0 0 .2 .5 .34 .34 0 0 0 .4-.4 .34 .34 0 0 0-.5-.2l.1 .3zM77.6 110.1l3.1-1.1-2.6 2.1z" fill="#000"/>
<g font-size="8.5">
<text x="137.4" y="258.8">Bracket 90º</text>
<text x="122.4" y="279.7">OM-005-020-010</text>
</g>
<text font-size="7.1" x="78.6" y="24.3">Application Example</text>
<g font-size="5.3">
<text x="38.5" y="9.5">4</text>
<text x="83.5" y="9.5">3</text>
<text x="133.6" y="9.5">2</text>
<text x="178.6" y="9.5">1</text>
<text x="16.2" y="31.3">F</text>
<text x="201.2" y="31.3">F</text>
<text x="16.1" y="75.5">E</text>
<text x="201.1" y="75.5">E</text>
<text x="15.5" y="125.5">D</text>
<text x="200.5" y="125.5">D</text>
<text x="15.4" y="175.5">C</text>
<text x="200.4" y="175.5">C</text>
<text x="16" y="225.5">B</text>
<text x="201" y="225.5">B</text>
<text x="15.5" y="269.8">A</text>
<text x="200.5" y="269.8">A</text>
<text x="38.5" y="291.5">4</text>
<text x="83.5" y="291.5">3</text>
<text x="133.6" y="291.5">2</text>
<text x="178.6" y="291.5">1</text>
</g>
<g font-size="4.7">
<text x="63.7" y="53.6">Thorlabs DCC1545M*</text>
<text x="56.5" y="119">**</text>
<text x="103.5" y="119">OM-005-020</text>
<text x="24.4" y="135.8">Thorlabs TR50/M</text>
<text x="29.6" y="161">Thorlabs PH50</text>
<text x="22.9" y="224">* Camera thread (inside nut) changed from 1/4-20 to M6.</text>
<text x="22.9" y="228.5">** Textured surface for grippiness.</text>
</g>
<text font-size="3.9" x="190.9" y="275.5">A4</text>
<g font-size="2">
<text x="20.6" y="234.6">UNLESS OTHERWISE SPECIFIED:</text>
<text x="20.6" y="237.1">DIMENSIONS ARE IN MILLIMETERS</text>
<text x="20.6" y="239.6">SURFACE FINISH:</text>
<text x="54.4" y="234.6">FINISH:</text>
<text x="101.3" y="234.5">DEBURR AND</text>
<text x="101.3" y="237">BREAK SHARP</text>
<text x="101.3" y="239.5">EDGES</text>
<text x="132.6" y="236">DO NOT SCALE DRAWING</text>
<text x="173.3" y="236.2">REVISION</text>
<text x="20.6" y="242.1">TOLERANCES: ISO 2768-mK</text>
<text x="34.3" y="252">NAME</text>
<text x="50" y="251.9">SIGNATURE</text>
<text x="67.2" y="251.9">DATE</text>
<text x="120.1" y="251.9">TITLE:</text>
<text x="20.6" y="256.1">DRAWN</text>
<text x="35.3" y="256.1">F.O.</text>
<text x="64.7" y="255.9">2024-10-08</text>
<text x="20.9" y="260.3">CHK'D</text>
<text x="35.1" y="260.3">F.O.</text>
<text x="64.4" y="260.3">2024-10-08</text>
<text x="20.4" y="264.4">APPV'D</text>
<text x="21.1" y="268.8">MFG</text>
<text x="21.5" y="273">Q.A</text>
<text x="75.6" y="272.5">MATERIAL:</text>
<text x="120" y="272.5">DWG NO.</text>
<text x="75.6" y="285.5">WEIGHT:</text>
<text x="120.1" y="285.6">SCALE:1:1</text>
<text x="164.5" y="285.6">SHEET 2 OF 2</text>
</g>
</svg>
